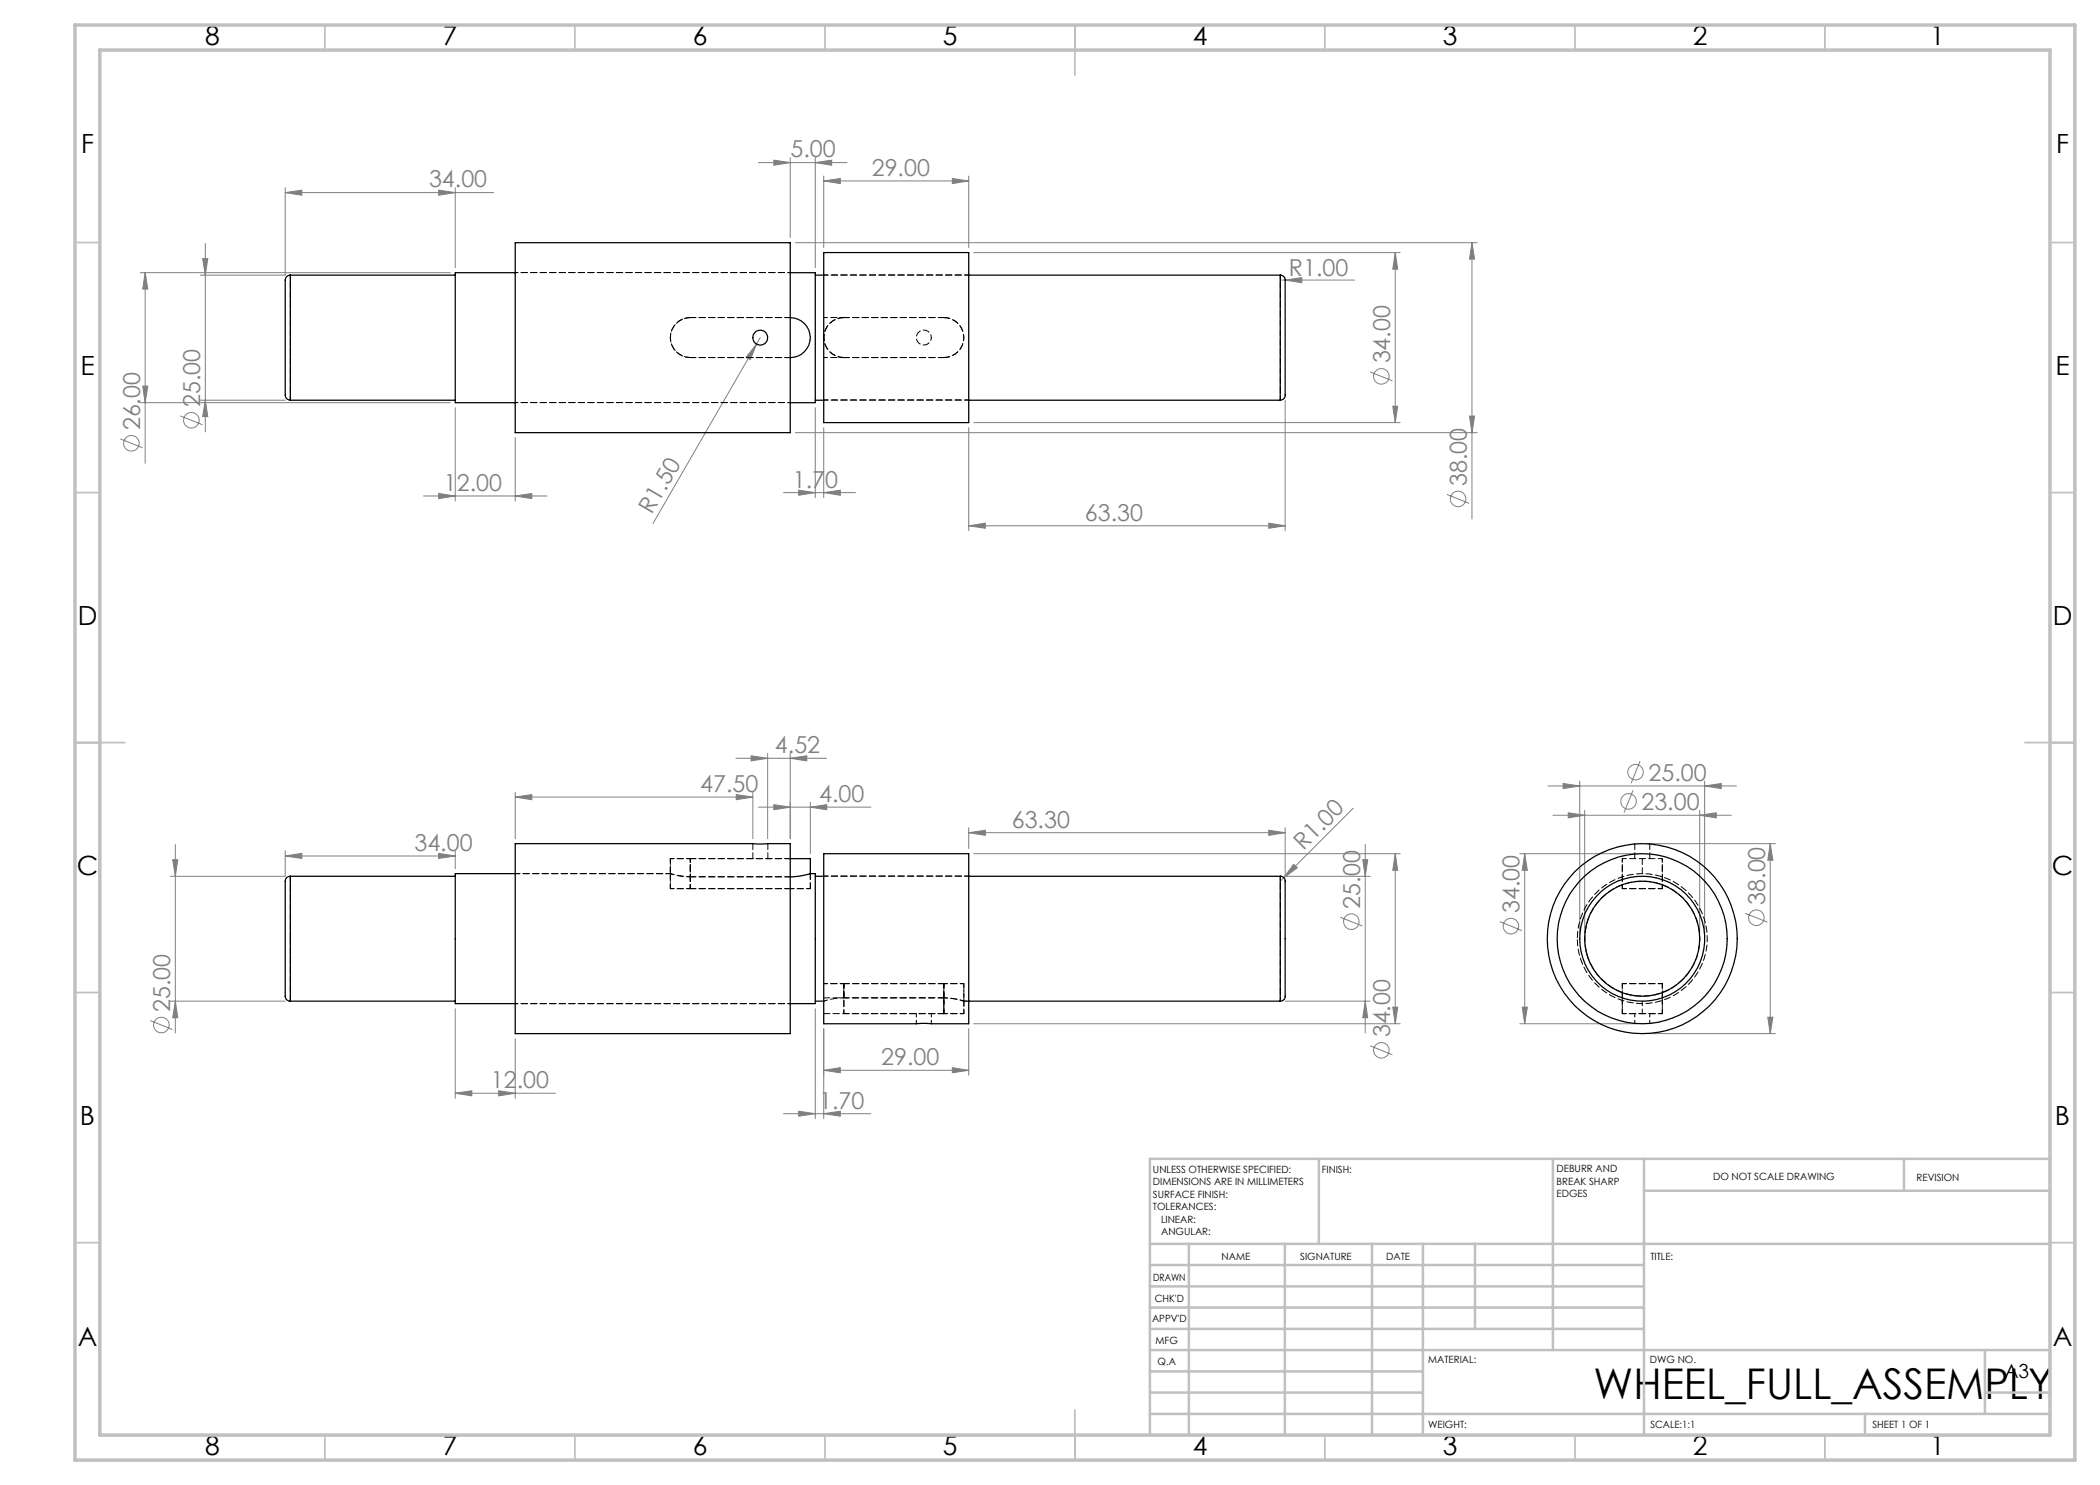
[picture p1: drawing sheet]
<svg xmlns="http://www.w3.org/2000/svg" width="420mm" height="297mm" viewBox="0 0 420 297" stroke-linecap="round" stroke-linejoin="round" font-family="sans-serif">
<g fill="none" stroke="#808080" stroke-width=".2">
<path d="M57 38.5l3.4-.5v1zM57 37.5v17.5h-17M57 38.5h41.7M87.7 38l3.4 .5-3.4 .5zM91.1 37.5v16M151.7 32.5h17.7M154.8 32l3.2 .5-3.2 .6zM158 31.5v16M163.1 32.5l3.2-.5v1.1zM163.1 31.5v22M164.7 36.2l3.4-.5v1zM164.7 35.2v14.3"/>
<path d="M164.7 36.2h29M190.5 35.7l3.2 .5-3.2 .5zM193.7 35.2v14.3M28 54.5h62.1M29 54.5l.6 3.3h-1.1zM29 54.5v38.2M40.5 51.7h1.1l-.5 3.3zM41.1 48.7v37.7M159.1 48.5h136.3M194.7 50.5h85.3M256 56h14.9M257 56l3.3-.5v1z"/>
<path d="M279 50.5l.5 3.3h-.9zM279 50.5v34M294.4 48.5l.5 3.3h-1zM294.4 48.5v55.3M28.5 77.2h1.1l-.6 3.3zM151.3 68.8l-1.2 3.1-.9-.5zM151.3 68.8l-20.7 35.9M152 67.5l-.7 1.3M274 74.4l4.5 1.8M24.1 87.8l4.4 1.8M28 80.5h62.1M36.1 83.2l4.4 1.7"/>
<path d="M40 80h17M41.1 80l.5 3.3h-1.1zM84.7 99.2h24.7M87.7 98.7l3.4 .5-3.4 .5zM91.1 81.5v18.7M103 99.2l3.4-.5v1zM103 87.5v12.7M156.7 98.5h14.4M159.1 86.5h136.3M159.7 98l3.4 .5-3.4 .6zM163.1 81.5v18.1M164.7 98.5l3.4-.5v1.1z"/>
<path d="M164.7 85.5v14.1M193.7 85.5v20.6M194.7 84.5h85.3M257 80v26.1M278.6 81.2h.9l-.5 3.3zM289.4 98.9l4.4 1.8M293.9 83.2h1l-.5 3.3zM193.7 105.2l3.4-.6v1.1zM193.7 105.2h63.3M253.8 104.6l3.2 .6-3.2 .5zM103 159.4l3.4-.5v1zM103 158.4v9.3"/>
<path d="M103 159.4h47.6M147.2 151.7h18.1M147.2 158.9l3.4 .5-3.4 .5zM150.2 151.2l3.3 .5-3.3 .5zM150.6 158.4v9.3M153.5 150.7v17M158 151.7l3.4-.5v1zM158 150.7v17M309.6 157.2h37.7M312.6 156.7l3.3 .5-3.3 .5zM315.9 156.2v30.6M326.6 158.1l-1.8 4.4"/>
<path d="M328 152.2l-1.8 4.5M340.9 157.2l3.3-.5v1zM340.9 156.2v30.6M34.5 171.9h1.1l-.5 3.4zM35.1 168.9v37.7M57 171.2l3.4-.5v1zM57 170.2v5.1h-23M57 171.2h34.1M87.7 170.7l3.4 .5-3.4 .5zM91.1 170.2v3.5M151.7 161.4h22.5M154.8 160.9l3.2 .5-3.2 .6z"/>
<path d="M162.1 161.4l3.2-.5v1.1zM162.1 160.4v10.3M193.7 166.5l3.4-.5v1.1zM193.7 165.6v4.2M193.7 166.5h63.3M194.7 170.7h85.3M253.8 166l3.2 .5-3.2 .6zM257 165.6v9.7h17M258.7 172.9l.8 .7-2.7 1.9zM270.7 161.6l-14.7 14.6M272.6 171.9h.9l-.5 3.4zM273 168.9v37.7"/>
<path d="M279 170.7l.5 3.4h-.9zM279 170.7v34M304 170.7h23.4M304.9 170.7v34M304.9 170.7l.6 3.4h-1.1zM310.6 163.1h35.7M313.7 162.6l3.2 .5-3.2 .5zM316.9 162.1v24.7M329.4 168.7h25.7M339.9 163.1l3.4-.5v1zM339.9 162.1v24.7M354 168.7v38"/>
<path d="M354 168.7l.6 3.3h-1zM268 183.4l4.5 1.8M300 184.3l4.4 1.8M349 182.7l4.5 1.7M30.1 204.1l4.4 1.8M34 200.2h23M35.1 200.2l.5 3.3h-1.1zM91.1 218.6l3.3-.4v1zM91.1 201.8v17.9M91.1 218.6h20M99.7 218.2l3.3 .4-3.3 .6zM103 207.7v12"/>
<path d="M163.1 201.8v21.9M164.7 214.1l3.4-.6v1.1zM164.7 205.7v18M164.7 214.1h29M190.5 213.5l3.2 .6-3.2 .5zM193.7 205.7v9.3M194.7 204.7h85.3M257 200.2h17M273 200.2l.5 3.3h-.9zM274 209.2l4.5 1.8M278.6 201.4h.9l-.5 3.3zM304 204.7h23.4"/>
<path d="M304.4 201.4h1.1l-.6 3.3zM329.4 206.7h25.7M353.6 203.4h1l-.6 3.3zM156.7 222.7h17.5M159.7 222.2l3.4 .5-3.4 .5zM164.7 222.7l3.4-.5v1z"/>
<circle cx="276.3" cy="75.3" r="1.56"/>
<circle cx="26.3" cy="88.7" r="1.55"/>
<circle cx="38.3" cy="84.1" r="1.55"/>
<circle cx="291.6" cy="99.8" r="1.56"/>
<circle cx="327.1" cy="154.4" r="1.54"/>
<circle cx="325.7" cy="160.3" r="1.55"/>
<circle cx="270.3" cy="184.3" r="1.56"/>
<circle cx="302.2" cy="185.2" r="1.55"/>
<circle cx="351.3" cy="183.6" r="1.56"/>
<circle cx="32.3" cy="205" r="1.55"/>
<circle cx="276.3" cy="210.1" r="1.56"/>
</g>
<g fill="none" stroke="#c0c0c0" stroke-width=".35">
<path d="M65 5v5M115 5v5M165 5v5M215 5v10M265 5v5M315 5v5M365 5v5M15 48.5h5M410 48.5h5M15 98.5h5M410 98.5h5M15 148.5h10"/>
<path d="M405 148.5h10M15 198.5h5M410 198.5h5M15 248.5h5M410 248.5h5M65 287v5M115 287v5M165 287v5M215 282v10M265 287v5M315 287v5M365 287v5"/>
</g>
<g fill="none" stroke="#c0c0c0" stroke-width=".5">
<path d="M263.8 231.8v17M310.6 231.8v38.2M328.8 231.8v55.2M328.8 238.2h81.2M380.8 231.8v6.4M410 231.8h-180v55.2M230 248.8h180M230 257.3h98.8M230 253h98.8M237.8 248.8v38.2M257 248.8v38.2M274.4 248.8v38.2"/>
<path d="M284.6 248.8v38.2M295 248.8v17M230 265.8h98.8M230 261.5h98.8M230 278.5h54.6M230 274.3h54.6M230 270h180M397 278.5h13M397 270v12.8M230 282.8h180M373 282.8v4.2"/>
</g>
<path d="M15 5h400v287h-400zM20 10h390v277h-390z" fill="none" stroke="#c0c0c0" stroke-width=".7"/>
<g fill="#808080">
<path d="M258.7 172.9l.8 .7-2.7 1.9z"/>
<path d="M151.3 68.8l-1.2 3.1-.9-.5z"/>
<path d="M253.8 166l3.2 .5-3.2 .6zM193.7 166.5l3.4-.5v1.1zM99.7 218.2l3.3 .4-3.3 .6zM91.1 218.6l3.3-.4v1zM147.2 158.9l3.4 .5-3.4 .5zM103 159.4l3.4-.5v1zM158 151.7l3.4-.5v1zM150.2 151.2l3.3 .5-3.3 .5zM190.5 213.5l3.2 .6-3.2 .5zM164.7 214.1l3.4-.6v1.1zM253.8 104.6l3.2 .6-3.2 .5zM193.7 105.2l3.4-.6v1.1zM103 99.2l3.4-.5v1zM87.7 98.7l3.4 .5-3.4 .5zM190.5 35.7l3.2 .5-3.2 .5zM164.7 36.2l3.4-.5v1zM164.7 98.5l3.4-.5v1.1zM159.7 98l3.4 .5-3.4 .6z"/>
<path d="M57 171.2l3.4-.5v1zM87.7 170.7l3.4 .5-3.4 .5zM154.8 160.9l3.2 .5-3.2 .6zM162.1 161.4l3.2-.5v1.1zM159.7 222.2l3.4 .5-3.4 .5zM164.7 222.7l3.4-.5v1zM257 56l3.3 .5v-1zM57 38.5l3.4-.5v1zM87.7 38l3.4 .5-3.4 .5zM154.8 32l3.2 .5-3.2 .6zM163.1 32.5l3.2-.5v1.1zM312.6 156.7l3.3 .5-3.3 .5zM340.9 157.2l3.3-.5v1zM313.7 162.6l3.2 .5-3.2 .5zM339.9 163.1l3.4-.5v1z"/>
<path d="M273 200.2l.5 3.3h-.9zM272.6 171.9h.9l-.5 3.4z"/>
<path d="M279 170.7l.5 3.4h-.9zM278.6 201.4h.9l-.5 3.3zM34.5 171.9h1.1l-.5 3.4zM35.1 200.2l.5 3.3h-1.1zM279 50.5l.5 3.3h-.9zM278.6 81.2h.9l-.5 3.3zM40.5 51.7h1.1l-.5 3.3zM41.1 80l.5 3.3h-1.1zM29 54.5l.6 3.3h-1.1zM28.5 77.2h1.1l-.6 3.3zM294.4 48.5l.5 3.3h-1zM293.9 83.2h1l-.5 3.3zM354 168.7l.6 3.3h-1zM353.6 203.4h1l-.6 3.3zM304.9 170.7l.6 3.4h-1.1zM304.4 201.4h1.1l-.6 3.3z"/>
</g>
<g fill="none" stroke="#000" stroke-width=".25">
<path d="M58.1 55a1.22 1.22 0 0 0-1.1 1.7v20.6a3.6 3.6 0 0 0 .3 2.4l.8 .3M58.1 55v25M58.1 55h33M103 48.5h55v38h-55zM103 54.5h-11.9v26h11.9M158 54.5h5.1v26h-5.1M163.1 55h1.6M164.7 50.5h29v34h-29zM193.7 55h62.3M256 55a1.18 1.18 0 0 1 1 1.7v21.2a2.26 2.26 0 0 1-.4 2l-.6 .1M256 55v25M158 63.5a4 4 0 0 1 4.1 4 4 4 0 0 1-4.1 4"/>
<path d="M58.1 80h33M163.1 80h1.6M193.7 80h62.3M58.1 175.3a1.17 1.17 0 0 0-1.1 1.6v20.6a3.6 3.6 0 0 0 .3 2.5l.8 .2M58.1 175.3v24.9M58.1 175.3h33M103 168.7h55v38h-55zM103 174.7h-11.9v26h11.9M158 171.7h4.1v3h1v26h-5.1M162 174.8l-2.1 .4-1.9 .2M163.1 175.3h1.6M164.7 170.7h29v34h-29z"/>
<path d="M193.7 175.3h62.3M256 175.3a.99 .99 0 0 1 1 1.2v21.6a2.15 2.15 0 0 1-.4 2l-.6 .1M256 175.3v24.9M58.1 200.2h33M163.1 200.2h1.6M193.7 200.2h62.3"/>
<circle cx="152.1" cy="67.5" r="1.5"/>
<circle cx="328.4" cy="187.7" r="17"/>
<circle cx="328.4" cy="187.7" r="12.5"/>
<circle cx="328.4" cy="187.7" r="11.5"/>
<circle cx="328.4" cy="187.7" r="19"/>
</g>
<g fill="none" stroke="#000" stroke-width=".2" stroke-dasharray="1.3 .6" stroke-dashoffset=".2">
<path d="M138.1 63.5h20M138.1 71.5h20M158.1 63.5h-20M168.8 63.5h20M188.8 71.5h-20M138.1 171.7h20M138.1 177.7h20M158.1 175.4h-20M168.8 199.6h20M168.8 196.7v2.9M188.8 196.7h-20M188.8 196.7v2.9"/>
<path d="M324.5 196.7v2.9M332.5 196.7v2.9M188.8 202.7h-20"/>
</g>
<g fill="none" stroke="#000" stroke-width=".2" stroke-dasharray="1.3 .6" stroke-dashoffset=".5">
<path d="M256.1 55v25M164.8 71.5h4M168.8 63.5h-4M58.1 80v-25M134.1 174.7l1.8 .5 2.2 .2M134.1 177.7h4M134.1 171.7h4M134.1 171.7v6M138.1 171.7h-4M138.1 171.7v6M138.1 175.4l-2.5-.3-1.5-.4M158.1 177.7h4"/>
<path d="M256.1 175.2v25M324.5 171.7v6M332.5 171.7v6M168.8 196.7h-4M188.8 199.6l2.4 .2 1.5 .4M192.8 196.7h-4M164.8 200.2l2.1-.5 1.9-.1M168.8 202.7v-6M188.8 202.7v-6M188.8 202.7h4M192.7 200.2h1.1M192.8 202.7h-4"/>
<path d="M192.8 200.2l-1.8-.4-2.2-.2M192.8 202.7v-6M192.8 200.2h1M324.5 202.7v-6M324.5 202.7h4M328.5 202.7h4M332.5 202.7v-6"/>
</g>
<g fill="none" stroke="#000" stroke-width=".2" stroke-dasharray="1.3 .6" stroke-dashoffset=".1">
<path d="M138.1 63.5a4 4 0 0 0-4 4 4 4 0 0 0 4 4M168.8 71.5a4 4 0 0 1-4-4 4 4 0 0 1 4-4M188.8 63.5a4 4 0 0 1 4 4 4 4 0 0 1-4 4M134.1 174.7v-3M134.1 174.7v3M150.6 168.7v3M153.6 171.7v-3M162.1 177.7v-3M327 168.7v3M328.5 174.7v-3M330 171.7v-3M58.1 187.7v-12.5"/>
<path d="M164.8 199.6h24M58.1 200.2v-12.5M188.8 202.7h-24"/>
</g>
<path d="M186.3 67.5a1.5 1.5 0 0 0-2.1-1.4 1.5 1.5 0 0 0-.4 2.5 1.5 1.5 0 0 0 2.4-.6l.1-.5M138.1 175.4v-3.7M138.1 171.7v3.7M324.5 171.7v3.7M332.5 175.4v-3.7M340 187.7a11.5 11.5 0 0 1-16.9 10.2 11.5 11.5 0 0 1-1.1-19.7 11.5 11.5 0 0 1 17.9 8.2l.1 1.3" fill="none" stroke="#000" stroke-width=".2" stroke-dasharray="1.3 .6" stroke-dashoffset=".7"/>
<path d="M162.1 174.7h-.1M188.8 199.6v3.1M324.5 199.6v3.1M164.8 200.2h.1M183.6 204.7h-.3M188.8 202.7v-3.1M332.5 202.7v-3.1" fill="none" stroke="#000" stroke-width=".2" stroke-dasharray="1.3 .6"/>
<path d="M192.8 202.7v-2.5M328.5 202.7v-2.5" fill="none" stroke="#000" stroke-width=".2" stroke-dasharray="1.3 .6" stroke-dashoffset=".3"/>
<g fill="none" stroke="#000" stroke-width=".2" stroke-dasharray="1.3 .6" stroke-dashoffset=".4">
<path d="M193.8 55h-29M134.1 67.5a4 4 0 0 1 4-4M138.1 71.5a4 4 0 0 1-4-4M164.8 80h29M134.1 174.7h-31M138.1 177.7v-2.3M193.8 175.2h-29M324.5 171.7h8M324.5 177.7h8M324.5 177.7v-2.3M332.5 177.7v-2.3M332.5 196.7h-8"/>
<path d="M332.5 202.7h-8"/>
</g>
<path d="M158.1 54.5h-55M103.1 80.5h55M103.1 200.7h55" fill="none" stroke="#000" stroke-width=".2" stroke-dasharray="1.3 .6" stroke-dashoffset=".8"/>
<path d="M183.3 202.7v2M186.3 204.7v-2M327 202.7v2M330 204.7v-2" fill="none" stroke="#000" stroke-width=".2" stroke-dasharray="1.3 .6" stroke-dashoffset=".6"/>
<path d="M315.5 187.7a13 13 0 0 1 19.1-11.5 13 13 0 0 1 1.1 22.3 13 13 0 0 1-20.2-9.4v-1.4M192.8 200.2v-3.5" fill="none" stroke="#000" stroke-width=".2" stroke-dasharray="1.3 .6" stroke-dashoffset="-.2"/>
<text font-size="8.5" x="318.7" y="279.7">WHEEL_FULL_ASSEMPLY</text>
<g font-size="5.3">
<text x="41" y="8.9">8</text>
<text x="88.5" y="8.9">7</text>
<text x="138.5" y="8.9">6</text>
<text x="188.5" y="8.9">5</text>
<text x="238.5" y="8.9">4</text>
<text x="288.5" y="8.9">3</text>
<text x="338.5" y="8.9">2</text>
<text x="386" y="8.9">1</text>
<text x="16.2" y="30.7">F</text>
<text x="411.2" y="30.7">F</text>
<text x="16.1" y="74.9">E</text>
<text x="411.1" y="74.9">E</text>
<text x="15.5" y="124.9">D</text>
<text x="410.5" y="124.9">D</text>
<text x="15.4" y="174.9">C</text>
<text x="410.4" y="174.9">C</text>
<text x="16" y="224.9">B</text>
<text x="411" y="224.9">B</text>
<text x="15.5" y="269.2">A</text>
<text x="410.5" y="269.2">A</text>
<text x="41" y="290.9">8</text>
<text x="88.5" y="290.9">7</text>
<text x="138.5" y="290.9">6</text>
<text x="188.5" y="290.9">5</text>
<text x="238.5" y="290.9">4</text>
<text x="288.5" y="290.9">3</text>
<text x="338.5" y="290.9">2</text>
<text x="386" y="290.9">1</text>
</g>
<g font-size="4.7" fill="#808080">
<text x="158.1" y="31.5">5.00</text>
<text x="174.4" y="35.2">29.00</text>
<text x="85.8" y="37.5">34.00</text>
<text x="257.8" y="55.1">R1.00</text>
<text x="278" y="72.7" transform="rotate(-90 278 72.7)">34.00</text>
<text x="40" y="81.5" transform="rotate(-90 40 81.5)">25.00</text>
<text x="28" y="86.1" transform="rotate(-90 28 86.1)">26.00</text>
<text x="88.8" y="98.2">12.00</text>
<text x="158.6" y="97.5">1.70</text>
<text x="293.4" y="97.2" transform="rotate(-90 293.4 97.2)">38.00</text>
<text x="130.4" y="103.1" transform="rotate(-60 130.4 103.1)">R1.50</text>
<text x="217" y="104.1">63.30</text>
<text x="155" y="150.6">4.52</text>
<text x="140.1" y="158.4">47.50</text>
<text x="163.8" y="160.4">4.00</text>
<text x="328.3" y="162">23.00</text>
<text x="329.7" y="156.1">25.00</text>
<text x="202.4" y="165.5">63.30</text>
<text x="82.9" y="170.2">34.00</text>
<text x="260.7" y="170.3" transform="rotate(-45 260.7 170.3)">R1.00</text>
<text x="272" y="181.7" transform="rotate(-90 272 181.7)">25.00</text>
<text x="303.9" y="182.6" transform="rotate(-90 303.9 182.6)">34.00</text>
<text x="353" y="181" transform="rotate(-90 353 181)">38.00</text>
<text x="34" y="202.4" transform="rotate(-90 34 202.4)">25.00</text>
<text x="278" y="207.5" transform="rotate(-90 278 207.5)">34.00</text>
<text x="176.3" y="213">29.00</text>
<text x="98.2" y="217.6">12.00</text>
<text x="163.8" y="221.7">1.70</text>
</g>
<text font-size="3.9" x="400.9" y="275.5">A3</text>
<g font-size="2">
<text x="230.6" y="234.6">UNLESS OTHERWISE SPECIFIED:</text>
<text x="230.6" y="237.1">DIMENSIONS ARE IN MILLIMETERS</text>
<text x="230.6" y="239.6">SURFACE FINISH:</text>
<text x="264.4" y="234.6">FINISH:</text>
<text x="311.3" y="234.5">DEBURR AND</text>
<text x="311.3" y="237">BREAK SHARP</text>
<text x="311.3" y="239.5">EDGES</text>
<text x="342.6" y="236">DO NOT SCALE DRAWING</text>
<text x="383.3" y="236.2">REVISION</text>
<text x="230.6" y="242.1">TOLERANCES:</text>
<text x="232.2" y="244.6">LINEAR:</text>
<text x="232.2" y="247.1">ANGULAR:</text>
<text x="244.3" y="252">NAME</text>
<text x="260" y="251.9">SIGNATURE</text>
<text x="277.2" y="251.9">DATE</text>
<text x="330.1" y="251.9">TITLE:</text>
<text x="230.6" y="256.1">DRAWN</text>
<text x="230.9" y="260.3">CHK'D</text>
<text x="230.4" y="264.4">APPV'D</text>
<text x="231.1" y="268.8">MFG</text>
<text x="231.5" y="273">Q.A</text>
<text x="285.6" y="272.5">MATERIAL:</text>
<text x="330" y="272.5">DWG NO.</text>
<text x="285.6" y="285.5">WEIGHT:</text>
<text x="330.1" y="285.6">SCALE:1:1</text>
<text x="374.5" y="285.6">SHEET 1 OF 1</text>
</g>
</svg>
